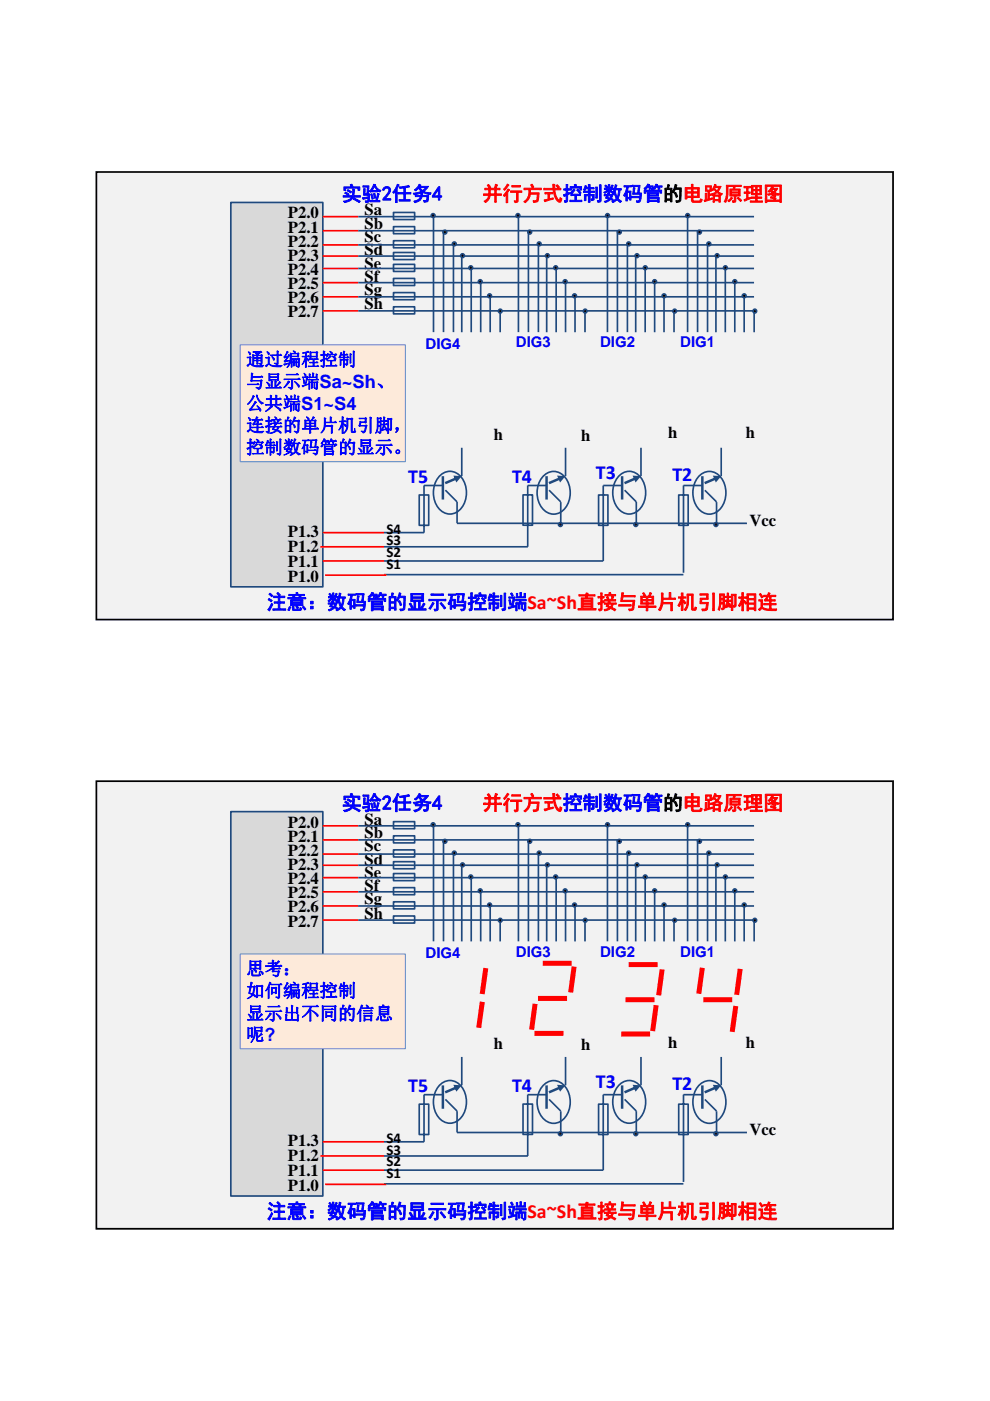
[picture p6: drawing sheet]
<svg xmlns="http://www.w3.org/2000/svg" width="210mm" height="297mm" viewBox="0 0 210 297" stroke-linecap="round" stroke-linejoin="round" font-family="sans-serif">
<path d="M20.3 36.3h169.3v95.3h-169.3z" fill="#f2f2f2"/>
<g fill="none" stroke="#1f497d" stroke-width=".35">
<path d="M76 45.9h83.9M76 48.9h83.9M76 51.9h83.9M76 54.3h83.9M76 56.9h83.9M76 59.9h83.9M91.9 45.9v24.5M94.1 48.9v21.5M96.2 51.9v18.5M97.9 54.4v16M99.9 56.9v13.5M102 59.9v10.5"/>
<path d="M110 45.9v24.5M112.1 48.9v21.5M114.2 51.9v18.5M116 54.4v16M118 56.9v13.5M120 59.9v10.5M128.8 45.9v24.5M131 48.9v21.5M133.1 51.9v18.5M134.8 54.4v16M136.8 56.9v13.5M138.9 59.9v10.5"/>
<path d="M145.8 45.9v24.5M148 48.9v21.5M150.1 51.9v18.5M151.8 54.4v16M153.8 56.9v13.5M155.9 59.9v10.5M76 62.9h83.9M76 65.9h83.9M104 62.9v7.5M106.1 65.9v4.5M122 62.9v7.5M124.1 65.9v4.5"/>
<path d="M140.8 62.9v7.5M143 65.9v4.5M157.8 62.9v7.5M160 65.9v4.5"/>
</g>
<path d="M49 42.9h19.5v81.5h-19.5z" fill="#d9d9d9"/>
<g fill="none" stroke="#1f497d" stroke-width=".35">
<path d="M49 42.9h19.5v81.5h-19.5zM83.5 45h4.4v1.5h-4.4zM83.5 48h4.4v1.6h-4.4zM83.5 51h4.4v1.5h-4.4zM83.5 53.5h4.4v1.5h-4.4zM83.5 56h4.4v1.6h-4.4zM83.5 59h4.4v1.5h-4.4zM83.5 62h4.4v1.5h-4.4zM83.5 65h4.4v1.5h-4.4zM97.9 94.9v6M81.4 112.9h8.6M81.4 115.9h30.6"/>
<path d="M81.4 118.9h46.6M93.5 100.7a3 3 0 0 1 4.8 1.2 5.2 5.2 0 0 1-1.5 6.7 3.3 3.3 0 0 1-4.6-2.4 5.4 5.4 0 0 1 1.3-5.5zM96.9 111h61.5M81.4 121.8h63.5"/>
</g>
<path d="M93.9 101v4.9" fill="none" stroke="#1f497d" stroke-width=".53"/>
<path d="M94.3 102.2l.2 .5 2.3-1-.2-.5zM96.2 100.8l.6 1.5 1.1-1.4z" fill="#1f497d"/>
<path d="M88.9 104.9h2v6.5h-2zM93.9 102.9h-4v10M94.5 103.9l2.4 2.5v4.5M115.5 100.7a3.1 3.1 0 0 1 4.8 1.2 5.2 5.2 0 0 1-1.5 6.8 3.3 3.3 0 0 1-4.6-2.5 5.3 5.3 0 0 1 1.3-5.5z" fill="none" stroke="#1f497d" stroke-width=".35"/>
<path d="M115.9 101v4.9" fill="none" stroke="#1f497d" stroke-width=".53"/>
<path d="M116.3 102.2l.2 .5 2.3-1-.2-.5zM118.2 100.8l.6 1.5 1.1-1.4z" fill="#1f497d"/>
<path d="M136 94.9v6M110.9 104.9h2v6.5h-2zM115.9 102.9h-4v13M116.5 103.9l2.4 2.5v4.6M131.5 100.7a3 3 0 0 1 4.9 1.2 5.2 5.2 0 0 1-1.6 6.7 3.3 3.3 0 0 1-4.6-2.4 5.4 5.4 0 0 1 1.3-5.5z" fill="none" stroke="#1f497d" stroke-width=".35"/>
<path d="M132 101v4.9" fill="none" stroke="#1f497d" stroke-width=".53"/>
<path d="M132.4 102.2l.2 .5 2.2-1-.2-.5zM134.2 100.8l.6 1.5 1.2-1.4z" fill="#1f497d"/>
<path d="M153 94.9v6M127 104.9h1.9v6.5h-1.9zM132 102.9h-4v16M132.5 103.9l2.5 2.5v4.5M148.5 100.7a3.1 3.1 0 0 1 4.9 1.2 5.3 5.3 0 0 1-1.6 6.8 3.3 3.3 0 0 1-4.6-2.5 5.4 5.4 0 0 1 1.3-5.5z" fill="none" stroke="#1f497d" stroke-width=".35"/>
<path d="M149 101v4.9" fill="none" stroke="#1f497d" stroke-width=".53"/>
<path d="M149.4 102.2l.2 .5 2.2-1-.2-.5zM151.2 100.8l.6 1.5 1.2-1.4z" fill="#1f497d"/>
<path d="M120 94.9v6M144 104.9h2v6.5h-2zM149 102.9h-4.1l.1 18.5M149.5 103.9l2.5 2.5v4.5" fill="none" stroke="#1f497d" stroke-width=".35"/>
<circle cx="118.9" cy="111.2" r=".41" fill="#0d0d0d"/>
<circle cx="118.9" cy="111.2" r=".41" fill="none" stroke="#1f497d" stroke-width=".35"/>
<circle cx="134.9" cy="111.2" r=".4" fill="#0d0d0d"/>
<circle cx="134.9" cy="111.2" r=".4" fill="none" stroke="#1f497d" stroke-width=".35"/>
<circle cx="151.8" cy="111.2" r=".4" fill="#0d0d0d"/>
<g fill="none" stroke="#1f497d" stroke-width=".35">
<circle cx="91.9" cy="45.7" r=".4"/>
<circle cx="94.4" cy="49.2" r=".4"/>
<circle cx="96.4" cy="51.7" r=".4"/>
<circle cx="98.1" cy="54.2" r=".4"/>
<circle cx="99.9" cy="56.8" r=".4"/>
<circle cx="101.9" cy="59.7" r=".4"/>
<circle cx="109.9" cy="45.7" r=".4"/>
<circle cx="112.4" cy="49.2" r=".4"/>
<circle cx="114.4" cy="51.7" r=".4"/>
<circle cx="116.1" cy="54.2" r=".4"/>
<circle cx="117.9" cy="56.8" r=".4"/>
<circle cx="119.9" cy="59.7" r=".4"/>
<circle cx="128.9" cy="45.7" r=".4"/>
<circle cx="131.4" cy="49.2" r=".4"/>
<circle cx="133.4" cy="51.7" r=".4"/>
<circle cx="135.1" cy="54.2" r=".4"/>
<circle cx="136.9" cy="56.8" r=".4"/>
<circle cx="138.9" cy="59.7" r=".4"/>
<circle cx="145.9" cy="45.7" r=".4"/>
<circle cx="148.4" cy="49.2" r=".4"/>
<circle cx="150.3" cy="51.7" r=".4"/>
<circle cx="152.1" cy="54.2" r=".4"/>
<circle cx="153.9" cy="56.8" r=".4"/>
<circle cx="155.8" cy="59.7" r=".4"/>
<circle cx="103.8" cy="62.7" r=".4"/>
<circle cx="106.1" cy="66" r=".4"/>
<circle cx="121.9" cy="62.7" r=".4"/>
<circle cx="124.1" cy="66" r=".4"/>
<circle cx="140.8" cy="62.7" r=".4"/>
<circle cx="143.1" cy="66" r=".4"/>
<circle cx="157.8" cy="62.7" r=".4"/>
<circle cx="160.1" cy="66" r=".4"/>
<circle cx="151.8" cy="111.2" r=".4"/>
</g>
<g fill="#000">
<circle cx="91.9" cy="45.7" r=".4"/>
<circle cx="94.4" cy="49.2" r=".4"/>
<circle cx="96.4" cy="51.7" r=".4"/>
<circle cx="98.1" cy="54.2" r=".4"/>
<circle cx="99.9" cy="56.8" r=".4"/>
<circle cx="101.9" cy="59.7" r=".4"/>
<circle cx="109.9" cy="45.7" r=".4"/>
<circle cx="112.4" cy="49.2" r=".4"/>
<circle cx="114.4" cy="51.7" r=".4"/>
<circle cx="116.1" cy="54.2" r=".4"/>
<circle cx="117.9" cy="56.8" r=".4"/>
<circle cx="119.9" cy="59.7" r=".4"/>
<circle cx="128.9" cy="45.7" r=".4"/>
<circle cx="131.4" cy="49.2" r=".4"/>
<circle cx="133.4" cy="51.7" r=".4"/>
<circle cx="135.1" cy="54.2" r=".4"/>
<circle cx="136.9" cy="56.8" r=".4"/>
<circle cx="138.9" cy="59.7" r=".4"/>
<circle cx="145.9" cy="45.7" r=".4"/>
<circle cx="148.4" cy="49.2" r=".4"/>
<circle cx="150.3" cy="51.7" r=".4"/>
<circle cx="152.1" cy="54.2" r=".4"/>
<circle cx="153.9" cy="56.8" r=".4"/>
<circle cx="155.8" cy="59.7" r=".4"/>
<circle cx="103.8" cy="62.7" r=".4"/>
<circle cx="106.1" cy="66" r=".4"/>
<circle cx="121.9" cy="62.7" r=".4"/>
<circle cx="124.1" cy="66" r=".4"/>
<circle cx="140.8" cy="62.7" r=".4"/>
<circle cx="143.1" cy="66" r=".4"/>
<circle cx="157.8" cy="62.7" r=".4"/>
<circle cx="160.1" cy="66" r=".4"/>
</g>
<path d="M68.4 45.9h7.6M68.4 48.9h7.6M68.4 51.9h7.6M68.4 54.3h7.6M68.4 56.9h7.6M68.4 59.9h7.6M68.4 62.9h7.6M68.4 65.9h7.6M68 115.9h13.4M68.5 112.9h12.9M68.5 118.9h13M69 121.9h13" fill="none" stroke="#f00" stroke-width=".35"/>
<path d="M50.9 73.1h35.1v24.8h-35.1z" fill="#fdeada"/>
<path d="M50.9 73.1h35.1v24.8h-35.1z" fill="none" stroke="#558ed5" stroke-width=".21"/>
<path d="M20.4 36.5h169v94.9h-169z" fill="none" stroke="#000" stroke-width=".36"/>
<path d="M20.3 165.5h169.3v95.2h-169.3z" fill="#f2f2f2"/>
<g fill="none" stroke="#1f497d" stroke-width=".35">
<path d="M76 175.1h83.9M76 178.1h83.9M91.9 175.1v24.5M94.1 178.1v21.5M110 175.1v24.5M112.1 178.1v21.5M128.8 175.1v24.5M131 178.1v21.5M145.8 175.1v24.5M148 178.1v21.5M76 181.1h83.9M76 183.5h83.9"/>
<path d="M76 186.1h83.9M76 189.1h83.9M76 192.1h83.9M76 195.1h83.9M96.2 181.1v18.5M97.9 183.6v16M99.9 186.1v13.5M102 189.1v10.5M104 192.1v7.5M106.1 195.1v4.5M114.2 181.1v18.5M116 183.6v16"/>
<path d="M118 186.1v13.5M120 189.1v10.5M122 192.1v7.5M124.1 195.1v4.5M133.1 181.1v18.5M134.8 183.6v16M136.8 186.1v13.5M138.9 189.1v10.5M140.8 192.1v7.5M143 195.1v4.5M150.1 181.1v18.5M151.8 183.6v16"/>
<path d="M153.8 186.1v13.5M155.9 189.1v10.5M157.8 192.1v7.5M160 195.1v4.5"/>
</g>
<path d="M49 172.1h19.5v81.5h-19.5z" fill="#d9d9d9"/>
<g fill="none" stroke="#1f497d" stroke-width=".35">
<path d="M49 172.1h19.5v81.5h-19.5zM83.5 174.2h4.4v1.5h-4.4zM83.5 177.2h4.4v1.5h-4.4zM83.5 180.2h4.4v1.5h-4.4zM83.5 182.7h4.4v1.5h-4.4zM83.5 185.2h4.4v1.5h-4.4zM83.5 188.2h4.4v1.5h-4.4zM83.5 191.2h4.4v1.5h-4.4zM83.5 194.2h4.4v1.5h-4.4zM93.5 229.9a3 3 0 0 1 4.8 1.2 5.2 5.2 0 0 1-1.5 6.7 3.3 3.3 0 0 1-4.6-2.4 5.4 5.4 0 0 1 1.3-5.5zM97.9 224.1v6M81.4 242.1h8.6"/>
<path d="M81.4 245.1h30.6M81.4 248.1h46.6M81.4 251h63.5M96.9 240.1h61.5"/>
</g>
<path d="M93.9 230.1v5" fill="none" stroke="#1f497d" stroke-width=".53"/>
<path d="M94.3 231.4l.2 .4 2.3-.9-.2-.5zM96.2 230l.6 1.5 1.1-1.4z" fill="#1f497d"/>
<path d="M88.9 234.1h2v6.4h-2zM93.9 232.1h-4v10M94.5 233.1l2.4 2.5M96.9 235.6v4.5M115.5 229.9a3.1 3.1 0 0 1 4.8 1.2 5.2 5.2 0 0 1-1.5 6.7 3.3 3.3 0 0 1-4.6-2.4 5.3 5.3 0 0 1 1.3-5.5z" fill="none" stroke="#1f497d" stroke-width=".35"/>
<path d="M115.9 230.1v5" fill="none" stroke="#1f497d" stroke-width=".53"/>
<path d="M116.3 231.4l.2 .4 2.3-.9-.2-.5zM118.2 230l.6 1.5 1.1-1.4z" fill="#1f497d"/>
<path d="M110.9 234.1h2v6.4h-2zM115.9 232.1h-4v13M116.5 233.1l2.4 2.5M118.9 235.6v4.5M131.5 229.9a3 3 0 0 1 4.9 1.2 5.2 5.2 0 0 1-1.6 6.7 3.3 3.3 0 0 1-4.6-2.4 5.4 5.4 0 0 1 1.3-5.5zM136 224.1v6" fill="none" stroke="#1f497d" stroke-width=".35"/>
<path d="M132 230.1v5" fill="none" stroke="#1f497d" stroke-width=".53"/>
<path d="M132.4 231.4l.2 .4 2.2-.9-.2-.5zM134.2 230l.6 1.5 1.2-1.4z" fill="#1f497d"/>
<path d="M127 234.1h1.9v6.4h-1.9zM132 232.1h-4v16M132.5 233.1l2.5 2.5M135 235.6v4.5M148.5 229.9a3.1 3.1 0 0 1 4.9 1.2 5.3 5.3 0 0 1-1.6 6.7 3.3 3.3 0 0 1-4.6-2.4 5.4 5.4 0 0 1 1.3-5.5zM153 224.1v6" fill="none" stroke="#1f497d" stroke-width=".35"/>
<path d="M149 230.1v5" fill="none" stroke="#1f497d" stroke-width=".53"/>
<path d="M149.4 231.4l.2 .4 2.2-.9-.2-.5zM151.2 230l.6 1.5 1.2-1.4z" fill="#1f497d"/>
<path d="M120 224.1v6M144 234.1h2v6.4h-2zM149 232.1h-4.1l.1 18.5M149.5 233.1l2.5 2.5M152 235.6v4.5" fill="none" stroke="#1f497d" stroke-width=".35"/>
<circle cx="118.9" cy="240.4" r=".41" fill="#0d0d0d"/>
<circle cx="118.9" cy="240.4" r=".41" fill="none" stroke="#1f497d" stroke-width=".35"/>
<circle cx="134.9" cy="240.4" r=".4" fill="#0d0d0d"/>
<circle cx="134.9" cy="240.4" r=".4" fill="none" stroke="#1f497d" stroke-width=".35"/>
<circle cx="151.8" cy="240.4" r=".4" fill="#0d0d0d"/>
<g fill="none" stroke="#1f497d" stroke-width=".35">
<circle cx="91.9" cy="174.9" r=".4"/>
<circle cx="94.4" cy="178.4" r=".4"/>
<circle cx="109.9" cy="174.9" r=".4"/>
<circle cx="112.4" cy="178.4" r=".4"/>
<circle cx="128.9" cy="174.9" r=".4"/>
<circle cx="131.4" cy="178.4" r=".4"/>
<circle cx="145.9" cy="174.9" r=".4"/>
<circle cx="148.4" cy="178.4" r=".4"/>
<circle cx="96.4" cy="180.9" r=".4"/>
<circle cx="98.1" cy="183.4" r=".4"/>
<circle cx="99.9" cy="185.9" r=".4"/>
<circle cx="101.9" cy="188.9" r=".4"/>
<circle cx="103.8" cy="191.9" r=".4"/>
<circle cx="106.1" cy="195.1" r=".4"/>
<circle cx="114.4" cy="180.9" r=".4"/>
<circle cx="116.1" cy="183.4" r=".4"/>
<circle cx="117.9" cy="185.9" r=".4"/>
<circle cx="119.9" cy="188.9" r=".4"/>
<circle cx="121.9" cy="191.9" r=".4"/>
<circle cx="124.1" cy="195.1" r=".4"/>
<circle cx="133.4" cy="180.9" r=".4"/>
<circle cx="135.1" cy="183.4" r=".4"/>
<circle cx="136.9" cy="185.9" r=".4"/>
<circle cx="138.9" cy="188.9" r=".4"/>
<circle cx="140.8" cy="191.9" r=".4"/>
<circle cx="143.1" cy="195.1" r=".4"/>
<circle cx="150.3" cy="180.9" r=".4"/>
<circle cx="152.1" cy="183.4" r=".4"/>
<circle cx="153.9" cy="185.9" r=".4"/>
<circle cx="155.8" cy="188.9" r=".4"/>
<circle cx="157.8" cy="191.9" r=".4"/>
<circle cx="160.1" cy="195.1" r=".4"/>
<circle cx="151.8" cy="240.4" r=".4"/>
</g>
<g fill="#000">
<circle cx="91.9" cy="174.9" r=".4"/>
<circle cx="94.4" cy="178.4" r=".4"/>
<circle cx="109.9" cy="174.9" r=".4"/>
<circle cx="112.4" cy="178.4" r=".4"/>
<circle cx="128.9" cy="174.9" r=".4"/>
<circle cx="131.4" cy="178.4" r=".4"/>
<circle cx="145.9" cy="174.9" r=".4"/>
<circle cx="148.4" cy="178.4" r=".4"/>
<circle cx="96.4" cy="180.9" r=".4"/>
<circle cx="98.1" cy="183.4" r=".4"/>
<circle cx="99.9" cy="185.9" r=".4"/>
<circle cx="101.9" cy="188.9" r=".4"/>
<circle cx="103.8" cy="191.9" r=".4"/>
<circle cx="106.1" cy="195.1" r=".4"/>
<circle cx="114.4" cy="180.9" r=".4"/>
<circle cx="116.1" cy="183.4" r=".4"/>
<circle cx="117.9" cy="185.9" r=".4"/>
<circle cx="119.9" cy="188.9" r=".4"/>
<circle cx="121.9" cy="191.9" r=".4"/>
<circle cx="124.1" cy="195.1" r=".4"/>
<circle cx="133.4" cy="180.9" r=".4"/>
<circle cx="135.1" cy="183.4" r=".4"/>
<circle cx="136.9" cy="185.9" r=".4"/>
<circle cx="138.9" cy="188.9" r=".4"/>
<circle cx="140.8" cy="191.9" r=".4"/>
<circle cx="143.1" cy="195.1" r=".4"/>
<circle cx="150.3" cy="180.9" r=".4"/>
<circle cx="152.1" cy="183.4" r=".4"/>
<circle cx="153.9" cy="185.9" r=".4"/>
<circle cx="155.8" cy="188.9" r=".4"/>
<circle cx="157.8" cy="191.9" r=".4"/>
<circle cx="160.1" cy="195.1" r=".4"/>
</g>
<path d="M68.4 175.1h7.6M68.4 178.1h7.6M68.4 181.1h7.6M68.4 183.5h7.6M68.4 186.1h7.6M68.4 189.1h7.6M68.4 192.1h7.6M68.4 195.1h7.6M68 245.1h13.4M68.5 242.1h12.9M68.5 248.1h13M69 251.1h13" fill="none" stroke="#f00" stroke-width=".35"/>
<path d="M50.9 202.3h35.1v20.1h-35.1z" fill="#fdeada"/>
<path d="M50.9 202.3h35.1v20.1h-35.1z" fill="none" stroke="#558ed5" stroke-width=".21"/>
<g fill="none" stroke="#f00" stroke-width="1.1" stroke-linecap="butt">
<path d="M102.3 212.4l-.8 5.5M103 205.3l-.7 5.5M113.4 219.1h6.1M113.5 212.8l-.7 5.5M114.1 211.7h6.2M115.1 204.2h6.1M121.8 204.9l-.8 5.5M131.8 219.2h6.1M132.7 212h6.1M133.3 204.5h6.2M139.2 213.1l-.8 5.5M140.4 205.5l-.7 5.5"/>
<path d="M149 205.2l-.8 5.5M149.2 212h6.1M156.1 213.3l-.8 5.5M157 205.4l-.7 5.5"/>
</g>
<path d="M20.4 165.6h169v94.9h-169z" fill="none" stroke="#000" stroke-width=".36"/>
<g font-size="4.2" fill="#00f">
<text x="72.5" y="42.5">实验2任务4</text>
<text x="126.4" y="101.5">T3</text>
<text x="142.6" y="101.9">T2</text>
<text x="86.6" y="102.4">T5</text>
<text x="108.6" y="102.4">T4</text>
<text x="56.6" y="129.1">注意：数码管的显示码控制端Sa~Sh直接与单片机引脚相连</text>
<text x="72.5" y="171.7">实验2任务4</text>
<text x="86.6" y="231.5">T5</text>
<text x="108.6" y="231.5">T4</text>
<text x="126.4" y="230.7">T3</text>
<text x="142.6" y="231.1">T2</text>
<text x="56.6" y="258.3">注意：数码管的显示码控制端Sa~Sh直接与单片机引脚相连</text>
</g>
<g font-size="4.2" fill="#f00">
<text x="102.3" y="42.5">并行方式控制数码管的电路原理图</text>
<text x="102.3" y="171.7">并行方式控制数码管的电路原理图</text>
</g>
<g font-size="3.9" fill="#00f">
<text x="52.2" y="77.6">通过编程控制</text>
<text x="52.2" y="82.2">与显示端Sa~Sh、</text>
<text x="52.2" y="86.9">公共端S1~S4</text>
<text x="52.2" y="91.5">连接的单片机引脚，</text>
<text x="52.2" y="96.2">控制数码管的显示。</text>
<text x="52.2" y="206.7">思考：</text>
<text x="52.2" y="211.4">如何编程控制</text>
<text x="52.2" y="216.2">显示出不同的信息</text>
<text x="52.2" y="220.7">呢?</text>
</g>
<g font-size="3.5">
<text x="61" y="46.3">P2.0</text>
<text x="77.3" y="45.7">Sa</text>
<text x="61" y="49.3">P2.1</text>
<text x="61" y="52.3">P2.2</text>
<text x="77.3" y="48.5">Sb</text>
<text x="77.3" y="51.3">Sc</text>
<text x="61" y="55.3">P2.3</text>
<text x="61" y="58.3">P2.4</text>
<text x="77.3" y="54.1">Sd</text>
<text x="77.3" y="57">Se</text>
<text x="77.3" y="59.8">Sf</text>
<text x="61" y="61.3">P2.5</text>
<text x="61" y="64.3">P2.6</text>
<text x="77.3" y="62.6">Sg</text>
<text x="77.3" y="65.6">Sh</text>
<text x="61" y="67.3">P2.7</text>
<text x="104.7" y="93.2">h</text>
<text x="123.2" y="93.4">h</text>
<text x="141.7" y="93">h</text>
<text x="158.2" y="93">h</text>
<text x="61" y="113.9">P1.3</text>
<text x="159" y="111.4">Vcc</text>
<text x="61" y="117">P1.2</text>
<text x="61" y="120.2">P1.1</text>
<text x="61" y="123.4">P1.0</text>
<text x="61" y="175.5">P2.0</text>
<text x="61" y="178.5">P2.1</text>
<text x="77.3" y="174.8">Sa</text>
<text x="77.3" y="177.7">Sb</text>
<text x="61" y="181.5">P2.2</text>
<text x="61" y="184.4">P2.3</text>
<text x="77.3" y="180.5">Sc</text>
<text x="77.3" y="183.3">Sd</text>
<text x="61" y="187.5">P2.4</text>
<text x="61" y="190.5">P2.5</text>
<text x="77.3" y="186.1">Se</text>
<text x="77.3" y="189">Sf</text>
<text x="77.3" y="191.8">Sg</text>
<text x="61" y="193.4">P2.6</text>
<text x="61" y="196.4">P2.7</text>
<text x="77.3" y="194.8">Sh</text>
<text x="104.7" y="222.4">h</text>
<text x="123.2" y="222.6">h</text>
<text x="141.7" y="222.1">h</text>
<text x="158.2" y="222.1">h</text>
<text x="61" y="243">P1.3</text>
<text x="159" y="240.6">Vcc</text>
<text x="61" y="246.2">P1.2</text>
<text x="61" y="249.4">P1.1</text>
<text x="61" y="252.5">P1.0</text>
</g>
<g font-size="3.2" fill="#00f">
<text x="90.3" y="73.9">DIG4</text>
<text x="109.4" y="73.6">DIG3</text>
<text x="127.3" y="73.6">DIG2</text>
<text x="144.3" y="73.6">DIG1</text>
<text x="90.3" y="203.1">DIG4</text>
<text x="109.4" y="202.8">DIG3</text>
<text x="127.3" y="202.8">DIG2</text>
<text x="144.3" y="202.8">DIG1</text>
</g>
<g font-size="3.2">
<text x="82" y="113.2">S4</text>
<text x="82" y="115.6">S3</text>
<text x="82" y="118.1">S2</text>
<text x="82" y="120.6">S1</text>
<text x="82" y="242.3">S4</text>
<text x="82" y="244.8">S3</text>
<text x="82" y="247.3">S2</text>
<text x="82" y="249.7">S1</text>
</g>
</svg>
